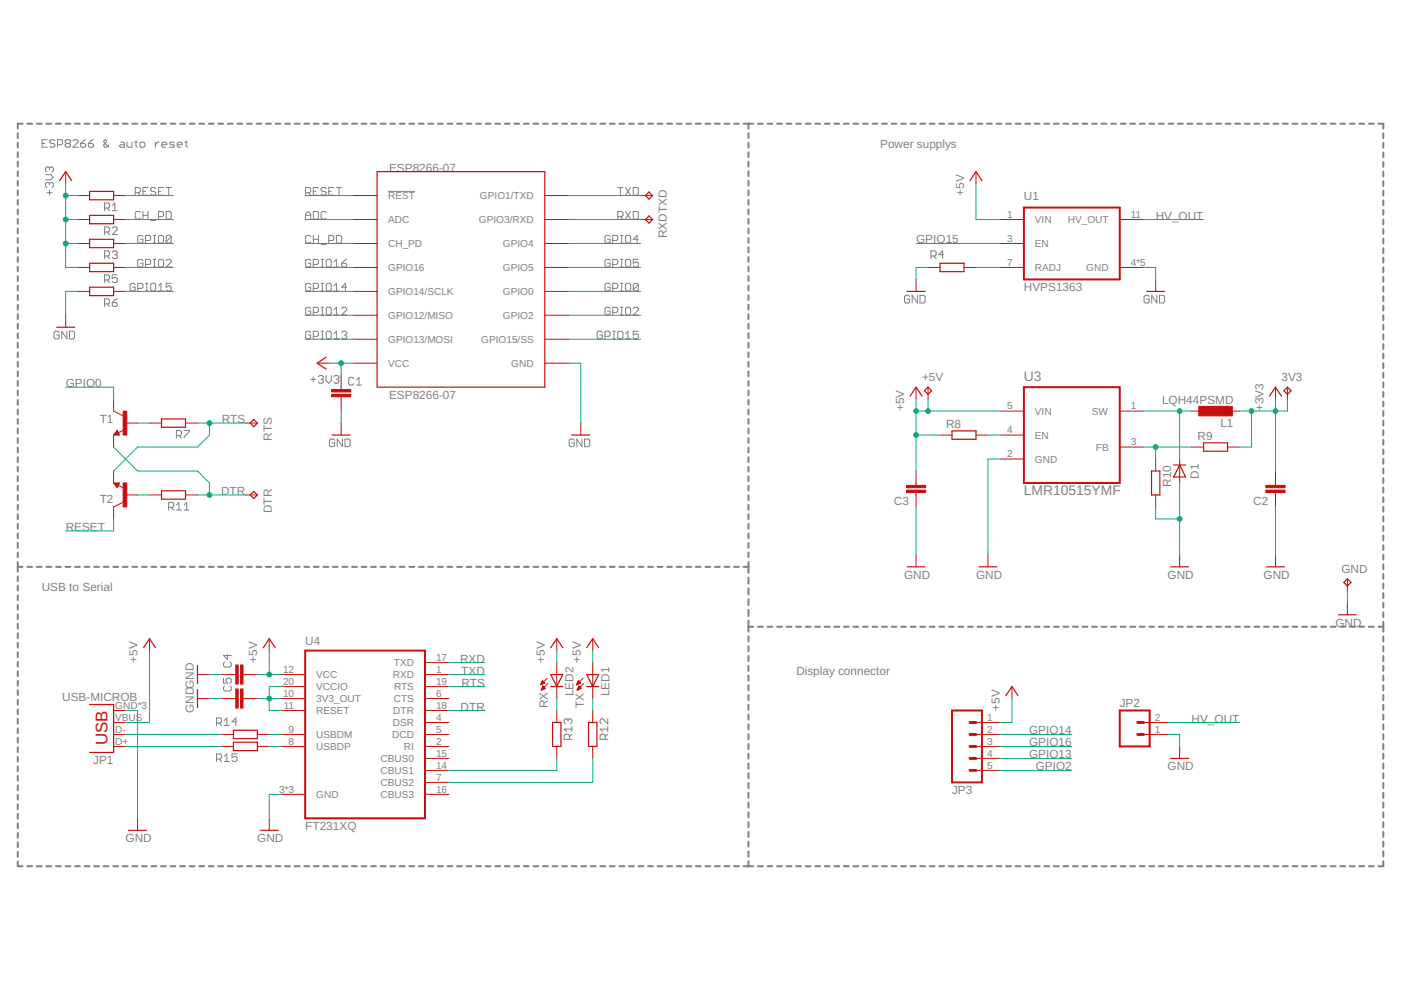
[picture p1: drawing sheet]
<svg xmlns="http://www.w3.org/2000/svg" width="297mm" height="210mm" viewBox="0 0 297 210" stroke-linecap="round" stroke-linejoin="round" font-family="sans-serif">
<g fill="none" stroke="#808080" stroke-width=".21">
<path d="M8.9 30.4h.6M9.7 37h1.1l.5 .6-.5 .5h-1.1M10 29.6h-1.1v1.6h1.1M10.5 35.7l.3-.3h.2l.3 .3v.5l-.3 .3M10.5 35.7v.2M10.5 38.9v.3M10.5 38.9l-.3-.2h-.3l-.2 .2v.6l.2 .3M10.5 35.7l-.3-.3h-.3l-.2 .3v.5l.2 .3M10.5 38.9l.3-.2h.2l.3 .2v.6l-.3 .3M11.6 29.9l-.2-.3h-.6l-.2 .3v.2l.2 .3h.6l.2 .3v.3l-.2 .2h-.6l-.2-.2M12.2 30.7h.8l.3-.3v-.5l-.3-.3h-.8v1.6M14.1 30.4l-.3-.3v-.2l.3-.3h.5l.3 .3v.2l-.3 .3"/>
<path d="M14.1 30.4l-.3 .3v.3l.3 .2h.5l.3-.2v-.3l-.3-.3M14.1 30.4h.5M15.5 29.9l.2-.3h.6l.3 .3v.2l-1.1 1.1h1.1M17.1 30.4h.8l.3 .3v.3l-.3 .2h-.5l-.3-.2zM18.2 29.6l-.5 .3-.6 .5M18.7 30.4h.9l.2 .3v.3l-.2 .2h-.6l-.3-.2zM19.8 29.6l-.5 .3-.6 .5M23.1 30.7l-.5 .5h-.3l-.3-.2v-.3l.6-.6v-.2l-.3-.3-.3 .3v.2l1.1 1.1M25.6 30.1h.5l.3 .3v.8h-.8l-.3-.2 .3-.3h.8M26.9 30.1v.9l.3 .2h.8v-1.1M28.6 30.1h.5M28.8 29.9v1.1l.3 .2"/>
<path d="M29.7 30.4l.2-.3h.6l.2 .3v.6l-.2 .2h-.6l-.2-.2zM31.4 39.8h-1.1v1.6h1.1M32.9 30.1v1.1M33.7 30.1h-.2l-.6 .6M34.3 30.7h1.1v-.3l-.3-.3h-.5l-.3 .3v.6l.3 .2h.5M34.7 39.8h-1.1v1.6h1.1M35.2 39.8h1.1M35.8 39.8v1.6M37 30.1h-.8l-.3 .3 .3 .3h.5l.3 .3-.3 .2h-.8M37.6 30.7h1.1v-.3l-.3-.3h-.6l-.2 .3v.6l.2 .2h.6M39.2 30.1h.6M39.5 29.9v1.1l.3 .2"/>
<path d="M67.5 39.8h-1.1v1.6h1.1M70.8 39.8h-1.1v1.6h1.1M71.3 39.8h1.1M71.9 39.8v1.6M131 39.8h1.1M131.5 39.8v1.6M132.6 39.8l1.1 1.6M133.7 39.8l-1.1 1.6M134.3 39.8h.8l.2 .2v1.1l-.2 .3h-.8zM9.9 40.9h1.1M10.5 40.3v1.1M22.2 49.2h.8l.2-.3v-.5l-.2-.3h-.8v1.6"/>
<path d="M22.2 44.1h.8l.2-.2v-.6l-.2-.3h-.8v1.7M22.2 54.3h.8l.2-.3v-.5l-.2-.3h-.8v1.6M22.2 59.4h.8l.2-.3v-.6l-.2-.2h-.8v1.6M22.7 49.2l.5 .5M22.7 44.1l.5 .6M22.7 54.3l.5 .5M22.7 59.4l.5 .5M23.8 48.4l.3-.3h.5l.3 .3v.3l-1.1 1h1.1M23.8 53.5l.3-.3h.5l.3 .3v.2l-.3 .3M23.8 43.6l.5-.6v1.7M23.8 44.7h1.1M24.3 54h.3"/>
<path d="M24.6 54l.3 .3v.2l-.3 .3h-.5l-.3-.3M24.9 58.3h-1.1v.8l.8-.3 .3 .3v.5l-.3 .3h-.5l-.3-.3M28.7 40.9h.8l.3-.3v-.6l-.3-.2h-.8v1.6M29.2 40.9l.6 .5M29.8 45.1l-.3-.3h-.6l-.2 .3v1.1l.2 .3h.6l.3-.3M30.3 50.2l-.3-.3h-.5l-.3 .3v1.1l.3 .2h.5l.3-.2v-.6h-.5M30.3 55.3l-.3-.3h-.5l-.3 .3v1l.3 .3h.5l.3-.3v-.5h-.5M30.3 40.6h.6M30.3 44.8v1.7M30.3 45.7h1.1M30.9 56.1h.8l.2-.3v-.5l-.2-.3h-.8v1.6M30.9 51h.8l.2-.3v-.5l-.2-.3h-.8v1.6"/>
<path d="M31.4 44.8v1.7M31.9 46.7h1.1M32.5 55h.5M32.5 56.6h.5M32.5 49.9h.5M32.5 51.5h.5M32.8 49.9v1.6M32.8 55v1.6M33 40l-.2-.2h-.6l-.3 .2v.3l.3 .3h.6l.2 .3v.2l-.2 .3h-.6l-.3-.3M33.6 40.6h.5M33.6 45.9h.8l.3-.2v-.6l-.3-.3h-.8v1.7M33.8 55h.6l.3 .3v1l-.3 .3h-.6l-.2-.3v-1z"/>
<path d="M33.8 49.9h.6l.3 .3v1.1l-.3 .2h-.6l-.2-.2v-1.1zM35.2 55.3l.3-.3h.5l.3 .3v.2l-1.1 1.1h1.1M35.2 44.8h.8l.3 .3v1.1l-.3 .3h-.8zM36.3 50.2v1.1l-.3 .2h-.5l-.3-.2M36.3 50.2l-.3-.3h-.5l-.3 .3v1.1M36.3 50.2l-1.1 1.1M64.8 40.9h.8l.3-.3v-.6l-.3-.2h-.8v1.6M64.8 46.5v-1.1l.5-.6 .6 .6v1.1M64.8 45.7h1.1M65.3 40.9l.6 .5M65.9 50.2l-.3-.3h-.5l-.3 .3v1.1l.3 .2h.5l.3-.2M65.9 55.3l-.3-.3h-.5l-.3 .3v1l.3 .3h.5l.3-.3v-.5h-.6"/>
<path d="M66.4 44.8h.8l.3 .3v1.1l-.3 .3h-.8zM66.4 49.9v1.6M66.4 56.1h.8l.3-.3v-.5l-.3-.3h-.8v1.6M66.4 40.6h.6M66.4 50.7h1.1M67.5 49.9v1.6M68.1 55h.5M68.1 56.6h.5M68.1 51.8h1.1M68.3 55v1.6M69.2 40l-.3-.2h-.6l-.2 .2v.3l.2 .3h.6l.3 .3v.2l-.3 .3h-.6l-.2-.3M69.2 45.1l-.3-.3h-.6l-.2 .3v1.1l.2 .3h.6l.3-.3"/>
<path d="M69.4 55h.6l.2 .3v1l-.2 .3h-.6l-.2-.3v-1zM69.7 40.6h.6M69.7 51h.8l.3-.3v-.5l-.3-.3h-.8v1.6M70.8 55.5l.5-.5v1.6M70.8 56.6h1.1M71.3 49.9h.9l.2 .3v1.1l-.2 .2h-.9zM72.4 55.8h.8l.3 .3v.2l-.3 .3h-.5l-.3-.3zM73.5 55l-1.1 .8M82.3 40.6h5.7M129.3 55.3l-.2-.3h-.6l-.2 .3v1l.2 .3h.6l.2-.3v-.5h-.5M129.3 50.2l-.2-.3h-.6l-.2 .3v1.1l.2 .2h.6l.2-.2v-.6h-.5M129.9 56.1h.8l.3-.3v-.5l-.3-.3h-.8v1.6"/>
<path d="M129.9 51h.8l.3-.3v-.5l-.3-.3h-.8v1.6M131 45.9h.8l.3-.2v-.6l-.3-.3h-.8v1.7M131.5 55h.6M131.5 56.6h.6M131.5 49.9h.6M131.5 51.5h.6M131.5 45.9l.6 .6M131.8 49.9v1.6M131.8 55v1.6M132.6 44.8l1.1 1.7M132.9 55h.5l.3 .3v1l-.3 .3h-.5l-.3-.3v-1zM132.9 49.9h.5l.3 .3v1.1l-.3 .2h-.5l-.3-.2v-1.1z"/>
<path d="M133.7 44.8l-1.1 1.7M134.3 44.8h.8l.2 .3v1.1l-.2 .3h-.8zM135.3 55h-1v.8l.5-.3h.3l.2 .3v.5l-.2 .3h-.6l-.2-.3M135.3 50.7h-1l.8-.8v1.6M197.4 54.3h.8l.3-.3v-.5l-.3-.3h-.8v1.6M197.9 54.3l.6 .5M200.1 54h-1.1l.8-.8v1.6M12.6 70.5l-.3-.3h-.6l-.2 .3v1.1l.2 .3h.6l.3-.3v-.6h-.6M14.2 70.2v1.7l-1.1-1.7v1.7M14.7 70.2h.9l.2 .3v1.1l-.2 .3h-.9zM22.2 64.4h.8l.2-.2v-.6l-.2-.2h-.8v1.6M22.7 64.4l.5 .6"/>
<path d="M23.8 64.2h.8l.3 .2v.3l-.3 .3h-.5l-.3-.3zM24.9 63.4l-1.1 .8M28.7 60.3l-.3-.2h-.5l-.3 .2v1.1l.3 .3h.5l.3-.3v-.5h-.6M29.2 61.2h.8l.3-.3v-.6l-.3-.2h-.8v1.6M30.9 60.1h.5M30.9 61.7h.5M31.1 60.1v1.6M32.2 60.1h.6l.2 .2v1.1l-.2 .3h-.6l-.3-.3v-1.1zM33.6 61.7h1.1M33.6 60.6l.5-.5v1.6M36.3 60.1h-1.1v.8l.8-.3 .3 .3v.5l-.3 .3h-.5l-.3-.3M65.9 65.4l-.3-.2h-.5l-.3 .2v1.1l.3 .3h.5l.3-.3v-.5h-.6"/>
<path d="M65.9 70.5l-.3-.3h-.5l-.3 .3v1.1l.3 .3h.5l.3-.3v-.6h-.6M65.9 60.3l-.3-.2h-.5l-.3 .2v1.1l.3 .3h.5l.3-.3v-.5h-.6M66.4 79.9v1.1M66.4 61.2h.8l.3-.3v-.6l-.3-.2h-.8v1.6M66.4 66.2h.8l.3-.2v-.6l-.3-.2h-.8v1.6M66.4 71.3h.8l.3-.3v-.5l-.3-.3h-.8v1.7M67.5 79.9l.3-.3h.5l.3 .3v.3l-.3 .2M68.1 70.2h.5M68.1 71.9h.5M68.1 60.1h.5M68.1 61.7h.5M68.1 65.2h.5"/>
<path d="M68.1 66.8h.5M68.3 60.1v1.6M68.3 65.2v1.6M68.3 70.2v1.7M69.1 79.6v1.1l.6 .6 .5-.6v-1.1M69.2 65.4l.2-.2h.6l.2 .2v1.1l-.2 .3h-.6l-.2-.3zM69.2 70.5l.2-.3h.6l.2 .3v1.1l-.2 .3h-.6l-.2-.3zM69.4 60.1h.6l.2 .2v1.1l-.2 .3h-.6l-.2-.3v-1.1zM70.8 79.9l.2-.3h.6l.3 .3v.3l-.3 .2M70.8 71.9h1.1M70.8 61.7h1.1M70.8 60.6l.5-.5v1.6"/>
<path d="M70.8 65.7l.5-.5v1.6M70.8 70.8l.5-.6v1.7M70.8 66.8h1.1M72.4 70.5l.3-.3h.5l.3 .3v.3l-.3 .2M72.4 65.4l.3-.2h.5l.3 .2v.3l-1.1 1.1h1.1M73 71h.2M73.2 71l.3 .3v.3l-.3 .3h-.5l-.3-.3M73.5 60.9h-1.1l.8-.8v1.6M127.7 70.5l-.3-.3h-.5l-.3 .3v1.1l.3 .3h.5l.3-.3v-.6h-.5M128.3 71.3h.8l.2-.3v-.5l-.2-.3h-.8v1.7M129.3 60.3l-.2-.2h-.6l-.2 .2v1.1l.2 .3h.6l.2-.3v-.5h-.5M129.3 65.4l-.2-.2h-.6l-.2 .2v1.1l.2 .3h.6l.2-.3v-.5h-.5"/>
<path d="M129.9 70.2h.6M129.9 71.9h.6M129.9 61.2h.8l.3-.3v-.6l-.3-.2h-.8v1.6M129.9 66.2h.8l.3-.2v-.6l-.3-.2h-.8v1.6M130.2 70.2v1.7M131 70.5l.3-.3h.5l.3 .3v1.1l-.3 .3h-.5l-.3-.3zM131.5 60.1h.6M131.5 61.7h.6M131.5 65.2h.6M131.5 66.8h.6M131.8 60.1v1.6M131.8 65.2v1.6"/>
<path d="M132.6 71.9h1.1M132.6 65.4l.3-.2h.5l.3 .2v1.1l-.3 .3h-.5l-.3-.3zM132.6 70.8l.6-.6v1.7M132.9 60.1h.5l.3 .2v1.1l-.3 .3h-.5l-.3-.3v-1.1zM134.3 65.4l.2-.2h.6l.2 .2v.3l-1 1.1h1M135.3 70.2h-1v.8l.5-.2h.3l.2 .2v.6l-.2 .3h-.6l-.2-.3M135.3 60.3l-.2-.2h-.6l-.2 .2v1.1M135.3 60.3v1.1l-.2 .3h-.6l-.2-.3M135.3 60.3l-1 1.1M192.8 62.9l-.2-.3h-.6l-.2 .3v1.1l.2 .2h.6l.2-.2v-.6h-.5M194.5 62.6v1.6l-1.1-1.6v1.6M195.1 62.6h.8l.2 .3v1.1l-.2 .2h-.8z"/>
<path d="M243.6 62.9l-.2-.3h-.6l-.2 .3v1.1l.2 .2h.6l.2-.2v-.6h-.5M245.3 62.6v1.6l-1.1-1.6v1.6M245.8 62.6h.9l.2 .3v1.1l-.2 .2h-.9zM37.4 92.4h.8l.3-.3v-.6l-.3-.2h-.8v1.6M37.9 92.4l.6 .5M39 91.3h1.1v.2l-1.1 1.1v.3M65.9 80.4h1.1M68.1 80.4h.2M68.3 80.4l.3 .3v.3l-.3 .3h-.5l-.3-.3M71 93.3l-.3-.2h-.6l-.2 .2v1.1l.2 .3h.6l.3-.3v-.5h-.6M71.3 80.4h.3M71.6 80.4l.3 .3v.3l-.3 .3h-.6l-.2-.3"/>
<path d="M72.6 93.1v1.6l-1.1-1.6v1.6M73.2 93.1h.8l.2 .2v1.1l-.2 .3h-.8zM75 80.3l-.3-.3h-.5l-.3 .3v1.1l.3 .2h.5l.3-.2M75.6 81.6h1.1M75.6 80.5l.5-.5v1.6M121.8 93.3l-.3-.2h-.6l-.2 .2v1.1l.2 .3h.6l.3-.3v-.5h-.6M123.4 93.1v1.6l-1.1-1.6v1.6M123.9 93.1h.9l.2 .2v1.1l-.2 .3h-.9zM35.8 107.6h.8l.2-.3v-.5l-.2-.3h-.8v1.6M36.3 107.6l.5 .5M37.4 107.1l.5-.6v1.6M37.4 108.1h1.1"/>
<path d="M39 108.1h1.1M39 107.1l.6-.6v1.6M48.2 138.7v1.1l-.8-.8h1.6M45.9 153.3h.8l.3-.3v-.5l-.3-.3h-.8v1.6M46.5 153.3l.5 .5M47.4 143.8v1.1h.8l-.3-.6v-.2l.3-.3h.5l.3 .3v.5l-.3 .3M47.5 152.8l.6-.6v1.6M47.5 153.8h1.1M47.7 140.4l-.3 .2v.6l.3 .2h1l.3-.2v-.6l-.3-.2M47.7 145.4l-.3 .3v.5l.3 .3h1l.3-.3v-.5l-.3-.3M50.3 153h-1.1l.8-.8v1.6M50.3 159.9h-1.1v.8l.5-.3h.3l.3 .3v.5l-.3 .3h-.5l-.3-.3"/>
<path d="M120.4 152.7l-.2-.3h-.3l-.3 .3v.5l.3 .3M120.4 152.7l.3-.3h.3l.2 .3v.5l-.2 .3M120.4 152.7v.2M120.7 156.8v-.9l-.3-.2h-.5l-.3 .2v.9h1.6M121.2 155.7l-.5 .5M121.2 154.6h-1.6l.6 .5M121.2 154v1.1M128.3 156.8v-.9l-.2-.2h-.6l-.3 .2v.9h1.7M128.9 154.6h-1.7l.6 .5M128.9 152.4v1.1l-1.1-1.1h-.3l-.3 .3v.5l.3 .3M128.9 155.7l-.6 .5M128.9 154v1.1"/>
<path d="M45.9 160.9h.8l.3-.2v-.6l-.3-.2h-.8v1.6M46.5 160.9l.5 .6M47.5 160.4l.6-.5v1.6M47.5 161.5h1.1"/>
</g>
<g fill="none" stroke="#808080" stroke-width=".42">
<path d="M3.8 28.2v1.1M3.8 30.3v1M3.8 32.3v1M3.8 34.3v1M3.8 36.3v1M3.8 38.4v1M4.8 26.2h-1v1M5.8 26.2h1M7.8 26.2h1M9.8 26.2h1.1M11.9 26.2h1M13.9 26.2h1"/>
<path d="M15.9 26.2h1M17.9 26.2h1.1M20 26.2h1M22 26.2h1M24 26.2h1M26 26.2h1.1M28.1 26.2h1M30.1 26.2h1M32.1 26.2h1M34.1 26.2h1.1M36.2 26.2h1M38.2 26.2h1"/>
<path d="M40.2 26.2h1M42.2 26.2h1.1M44.3 26.2h1M46.3 26.2h1M48.3 26.2h1M50.3 26.2h1.1M52.4 26.2h1M54.4 26.2h1M56.4 26.2h1M58.4 26.2h1.1M60.5 26.2h1M62.5 26.2h1"/>
<path d="M64.5 26.2h1M66.5 26.2h1.1M68.6 26.2h1M70.6 26.2h1M72.6 26.2h1M74.6 26.2h1.1M76.7 26.2h1M78.7 26.2h1M80.7 26.2h1M82.7 26.2h1.1M84.8 26.2h1M86.8 26.2h1"/>
<path d="M88.8 26.2h1M90.8 26.2h1.1M92.9 26.2h1M94.9 26.2h1M96.9 26.2h1M98.9 26.2h1M101 26.2h1M103 26.2h1M105 26.2h1M107 26.2h1.1M109.1 26.2h1M111.1 26.2h1"/>
<path d="M113.1 26.2h1M115.1 26.2h1.1M117.2 26.2h1M119.2 26.2h1M121.2 26.2h1M123.2 26.2h1M125.3 26.2h1M127.3 26.2h1M129.3 26.2h1M131.3 26.2h1.1M133.3 26.2h1.1M135.4 26.2h1"/>
<path d="M137.4 26.2h1M139.4 26.2h1.1M141.5 26.2h1M143.5 26.2h1M145.5 26.2h1M147.5 26.2h1M149.6 26.2h1M151.6 26.2h1M153.6 26.2h1M155.6 26.2h1.1M157.6 26.2h2.1M158.7 26.2v1"/>
<path d="M158.7 28.2v1.1M158.7 30.3v1M158.7 32.3v1M158.7 34.3v1M158.7 36.3v1M158.7 38.4v1M160.7 26.2h1M162.7 26.2h1M164.8 26.2h1M166.8 26.2h1M168.8 26.2h1M170.8 26.2h1.1"/>
<path d="M172.8 26.2h1.1M174.9 26.2h1M176.9 26.2h1M178.9 26.2h1M180.9 26.2h1.1M183 26.2h1M185 26.2h1M187 26.2h1M189 26.2h1.1M191.1 26.2h1M193.1 26.2h1M195.1 26.2h1"/>
<path d="M197.1 26.2h1.1M199.2 26.2h1M201.2 26.2h1M203.2 26.2h1M205.2 26.2h1M207.2 26.2h1.1M209.3 26.2h1M211.3 26.2h1M213.3 26.2h1.1M215.3 26.2h1.1M217.4 26.2h1M219.4 26.2h1"/>
<path d="M221.4 26.2h1M223.4 26.2h1.1M225.5 26.2h1M227.5 26.2h1M229.5 26.2h1M231.5 26.2h1.1M233.6 26.2h1M235.6 26.2h1M237.6 26.2h1M239.6 26.2h1.1M241.7 26.2h1M243.7 26.2h1"/>
<path d="M245.7 26.2h1M247.7 26.2h1.1M249.7 26.2h1.1M251.8 26.2h1M253.8 26.2h1M255.8 26.2h1.1M257.9 26.2h1M259.9 26.2h1M261.9 26.2h1M263.9 26.2h1M265.9 26.2h1.1M268 26.2h1"/>
<path d="M270 26.2h1M272 26.2h1M274 26.2h1.1M276.1 26.2h1M278.1 26.2h1M280.1 26.2h1M282.1 26.2h1.1M284.2 26.2h1M286.2 26.2h1M288.2 26.2h1M290.2 26.2h1.1M292.2 26.2h1.1v1.1"/>
<path d="M293.3 28.3v1M293.3 30.3v1M293.3 32.3v1.1M293.3 34.4v1M293.3 36.4v1M293.3 38.4v1.1M3.8 40.4v1M3.8 42.4v1M3.8 44.4v1M3.8 46.4v1.1M3.8 48.5v1M3.8 50.5v1"/>
<path d="M3.8 52.5v1M3.8 54.5v1M3.8 56.5v1.1M3.8 58.5v1.1M158.7 40.4v1M158.7 42.4v1M158.7 44.4v1M158.7 46.4v1.1M158.7 48.5v1M158.7 50.5v1M158.7 52.5v1M158.7 54.5v1"/>
<path d="M158.7 56.5v1.1M158.7 58.5v1.1M293.3 40.4v1.1M293.3 42.5v1M293.3 44.5v1M293.3 46.5v1.1M293.3 48.6v1M293.3 50.6v1M293.3 52.6v1.1M293.3 54.7v1M293.3 56.7v1M293.3 58.7v1.1"/>
<path d="M3.8 60.6v1M3.8 62.6v1M3.8 64.6v1M3.8 66.6v1M3.8 68.6v1.1M3.8 70.7v1M3.8 72.7v1M3.8 74.7v1M3.8 76.7v1M3.8 78.8v1M158.7 60.6v1M158.7 62.6v1"/>
<path d="M158.7 64.6v1M158.7 66.6v1M158.7 68.6v1.1M158.7 70.7v1M158.7 72.7v1M158.7 74.7v1M158.7 76.7v1M158.7 78.8v1M293.3 60.7v1.1M293.3 62.8v1M293.3 64.8v1M293.3 66.8v1.1"/>
<path d="M293.3 68.9v1M293.3 70.9v1M293.3 72.9v1.1M293.3 75v1M293.3 77v1M293.3 79v1.1M3.8 80.8v1M3.8 82.8v1M3.8 84.8v1M3.8 86.8v1.1M3.8 88.9v1M3.8 90.9v1"/>
<path d="M3.8 92.9v1M3.8 94.9v1M3.8 96.9v1.1M3.8 99v1M158.7 80.8v1M158.7 82.8v1M158.7 84.8v1M158.7 86.8v1.1M158.7 88.9v1M158.7 90.9v1M158.7 92.9v1M158.7 94.9v1"/>
<path d="M158.7 96.9v1.1M158.7 99v1M293.3 81.1v1M293.3 83.1v1M293.3 85.1v1.1M293.3 87.2v1M293.3 89.2v1M293.3 91.2v1M293.3 93.3v1M293.3 95.3v1M293.3 97.3v1M293.3 99.4v1"/>
<path d="M3.8 101v1M3.8 103v1M3.8 105v1M3.8 107v1.1M3.8 109.1v1M3.8 111.1v1M3.8 113.1v1M3.8 115.1v1M3.8 117.1v1.1M3.8 119.2v2M158.7 101v1M158.7 103v1"/>
<path d="M158.7 105v1M158.7 107v1.1M158.7 109.1v1M158.7 111.1v1M158.7 113.1v1M158.7 115.1v1M158.7 117.1v1.1M158.7 119.2v2.3M293.3 101.4v1M293.3 103.4v1M293.3 105.4v1.1M293.3 107.5v1"/>
<path d="M293.3 109.5v1M293.3 111.5v1.1M293.3 113.6v1M293.3 115.6v1M293.3 117.6v1.1M293.3 119.7v1M3.8 122.2v1M3.8 124.2v1M3.8 126.2v1M3.8 128.2v1.1M3.8 130.3v1M3.8 132.3v1"/>
<path d="M3.8 134.3v1M3.8 136.3v1M3.8 138.3v1M3.8 120.2h1M5.8 120.2h1M7.8 120.2h1M9.8 120.2h1.1M11.9 120.2h1M13.9 120.2h1M15.9 120.2h1M17.9 120.2h1.1M20 120.2h1"/>
<path d="M22 120.2h1M24 120.2h1M26 120.2h1.1M28.1 120.2h1M30.1 120.2h1M32.1 120.2h1M34.1 120.2h1.1M36.2 120.2h1M38.2 120.2h1M40.2 120.2h1M42.2 120.2h1.1M44.3 120.2h1"/>
<path d="M46.3 120.2h1M48.3 120.2h1M50.3 120.2h1.1M52.4 120.2h1M54.4 120.2h1M56.4 120.2h1M58.4 120.2h1.1M60.5 120.2h1M62.5 120.2h1M64.5 120.2h1M66.5 120.2h1.1M68.6 120.2h1"/>
<path d="M70.6 120.2h1M72.6 120.2h1M74.6 120.2h1.1M76.7 120.2h1M78.7 120.2h1M80.7 120.2h1M82.7 120.2h1.1M84.8 120.2h1M86.8 120.2h1M88.8 120.2h1M90.8 120.2h1.1M92.9 120.2h1"/>
<path d="M94.9 120.2h1M96.9 120.2h1M98.9 120.2h1M101 120.2h1M103 120.2h1M105 120.2h1M107 120.2h1.1M109.1 120.2h1M111.1 120.2h1M113.1 120.2h1M115.1 120.2h1.1M117.2 120.2h1"/>
<path d="M119.2 120.2h1M121.2 120.2h1M123.2 120.2h1M125.3 120.2h1M127.3 120.2h1M129.3 120.2h1M131.3 120.2h1.1M133.3 120.2h1.1M135.4 120.2h1M137.4 120.2h1M139.4 120.2h1.1M141.5 120.2h1"/>
<path d="M143.5 120.2h1M145.5 120.2h1M147.5 120.2h1M149.6 120.2h1M151.6 120.2h1M153.6 120.2h1M155.6 120.2h1.1M157.6 120.2h1.1M158.7 122.5v1.2M158.7 124.7v1.3M158.7 127v1.3M158.7 129.3v1.3"/>
<path d="M158.7 131.6v2.3M158.7 134.9v1.1M158.7 137v1.1M158.7 139.1v1.1M158.7 132.9h1M160.7 132.9h1M162.7 132.9h1M164.8 132.9h1M166.8 132.9h1M168.8 132.9h1M170.8 132.9h1.1M172.8 132.9h1.1"/>
<path d="M174.9 132.9h1M176.9 132.9h1M178.9 132.9h1M180.9 132.9h1.1M183 132.9h1M185 132.9h1M187 132.9h1M189 132.9h1.1M191.1 132.9h1M193.1 132.9h1M195.1 132.9h1M197.1 132.9h1.1"/>
<path d="M199.2 132.9h1M201.2 132.9h1M203.2 132.9h1M205.2 132.9h1M207.2 132.9h1.1M209.3 132.9h1M211.3 132.9h1M213.3 132.9h1.1M215.3 132.9h1.1M217.4 132.9h1M219.4 132.9h1M221.4 132.9h1"/>
<path d="M223.4 132.9h1.1M225.5 132.9h1M227.5 132.9h1M229.5 132.9h1M231.5 132.9h1.1M233.6 132.9h1M235.6 132.9h1M237.6 132.9h1M239.6 132.9h1.1M241.7 132.9h1M243.7 132.9h1M245.7 132.9h1"/>
<path d="M247.7 132.9h1.1M249.7 132.9h1.1M251.8 132.9h1M253.8 132.9h1M255.8 132.9h1.1M257.9 132.9h1M259.9 132.9h1M261.9 132.9h1M263.9 132.9h1M265.9 132.9h1.1M268 132.9h1M270 132.9h1"/>
<path d="M272 132.9h1M274 132.9h1.1M276.1 132.9h1M278.1 132.9h1M280.1 132.9h1M282.1 132.9h1.1M284.2 132.9h1M286.2 132.9h1M288.2 132.9h1M290.2 132.9h1.1M292.2 132.9h1.1M293.3 121.7v1"/>
<path d="M293.3 123.7v1.1M293.3 125.8v1M293.3 127.8v1M293.3 129.8v1.1M293.3 131.8v2.1M293.3 134.9v1.1M293.3 137v1.1M293.3 139.1v1.1M3.8 140.3v1.1M3.8 142.3v1.1M3.8 144.4v1M3.8 146.4v1"/>
<path d="M3.8 148.4v1M3.8 150.4v1M3.8 152.4v1M3.8 154.4v1M3.8 156.4v1.1M3.8 158.5v1M158.7 141.2v1M158.7 143.2v1.1M158.7 145.3v1.1M158.7 147.4v1M158.7 149.4v1.1M158.7 151.5v1.1"/>
<path d="M158.7 153.6v1.1M158.7 155.7v1M158.7 157.7v1.1M158.7 159.8v1.1M293.3 141.2v1M293.3 143.2v1.1M293.3 145.3v1.1M293.3 147.4v1M293.3 149.4v1.1M293.3 151.5v1.1M293.3 153.6v1.1M293.3 155.7v1"/>
<path d="M293.3 157.7v1.1M293.3 159.8v1.1M3.8 160.5v1M3.8 162.5v1M3.8 164.5v1M3.8 166.5v1M3.8 168.6v.9M3.8 170.6v1M3.8 172.6v1M3.8 174.6v1M3.8 176.6v1M3.8 178.6v1"/>
<path d="M158.7 161.9v1M158.7 163.9v1.1M158.7 166v1.1M158.7 168.1v1.1M158.7 170.2v1M158.7 172.2v1.1M158.7 174.3v1.1M158.7 176.4v1M158.7 178.5v1M293.3 161.9v1M293.3 163.9v1.1M293.3 166v1.1"/>
<path d="M293.3 168.1v1.1M293.3 170.2v1M293.3 172.2v1.1M293.3 174.3v1.1M293.3 176.4v1M293.3 178.5v1M3.8 180.6v1.1M3.8 182.6v1.1h1M5.8 183.7h1M7.8 183.7h1M9.8 183.7h1.1M11.9 183.7h1"/>
<path d="M13.9 183.7h1M15.9 183.7h1M17.9 183.7h1.1M20 183.7h1M22 183.7h1M24 183.7h1M26 183.7h1.1M28.1 183.7h1M30.1 183.7h1M32.1 183.7h1M34.1 183.7h1.1M36.2 183.7h1"/>
<path d="M38.2 183.7h1M40.2 183.7h1M42.2 183.7h1.1M44.3 183.7h1M46.3 183.7h1M48.3 183.7h1M50.3 183.7h1.1M52.4 183.7h1M54.4 183.7h1M56.4 183.7h1M58.4 183.7h1.1M60.5 183.7h1"/>
<path d="M62.5 183.7h1M64.5 183.7h1M66.5 183.7h1.1M68.6 183.7h1M70.6 183.7h1M72.6 183.7h1M74.6 183.7h1.1M76.7 183.7h1M78.7 183.7h1M80.7 183.7h1M82.7 183.7h1.1M84.8 183.7h1"/>
<path d="M86.8 183.7h1M88.8 183.7h1M90.8 183.7h1.1M92.9 183.7h1M94.9 183.7h1M96.9 183.7h1M98.9 183.7h1M101 183.7h1M103 183.7h1M105 183.7h1M107 183.7h1.1M109.1 183.7h1"/>
<path d="M111.1 183.7h1M113.1 183.7h1M115.1 183.7h1.1M117.2 183.7h1M119.2 183.7h1M121.2 183.7h1M123.2 183.7h1M125.3 183.7h1M127.3 183.7h1M129.3 183.7h1M131.3 183.7h1.1M133.3 183.7h1.1"/>
<path d="M135.4 183.7h1M137.4 183.7h1M139.4 183.7h1.1M141.5 183.7h1M143.5 183.7h1M145.5 183.7h1M147.5 183.7h1M149.6 183.7h1M151.6 183.7h1M153.6 183.7h1M155.6 183.7h1.1M157.6 183.7h2.1"/>
<path d="M158.7 180.5v1.1M158.7 182.6v1.1M160.7 183.7h1M162.7 183.7h1M164.8 183.7h1M166.8 183.7h1M168.8 183.7h1M170.8 183.7h1.1M172.8 183.7h1.1M174.9 183.7h1M176.9 183.7h1M178.9 183.7h1"/>
<path d="M180.9 183.7h1.1M183 183.7h1M185 183.7h1M187 183.7h1M189 183.7h1.1M191.1 183.7h1M193.1 183.7h1M195.1 183.7h1M197.1 183.7h1.1M199.2 183.7h1M201.2 183.7h1M203.2 183.7h1"/>
<path d="M205.2 183.7h1M207.2 183.7h1.1M209.3 183.7h1M211.3 183.7h1M213.3 183.7h1.1M215.3 183.7h1.1M217.4 183.7h1M219.4 183.7h1M221.4 183.7h1M223.4 183.7h1.1M225.5 183.7h1M227.5 183.7h1"/>
<path d="M229.5 183.7h1M231.5 183.7h1.1M233.6 183.7h1M235.6 183.7h1M237.6 183.7h1M239.6 183.7h1.1M241.7 183.7h1M243.7 183.7h1M245.7 183.7h1M247.7 183.7h1.1M249.7 183.7h1.1M251.8 183.7h1"/>
<path d="M253.8 183.7h1M255.8 183.7h1.1M257.9 183.7h1M259.9 183.7h1M261.9 183.7h1M263.9 183.7h1M265.9 183.7h1.1M268 183.7h1M270 183.7h1M272 183.7h1M274 183.7h1.1M276.1 183.7h1"/>
<path d="M278.1 183.7h1M280.1 183.7h1M282.1 183.7h1.1M284.2 183.7h1M286.2 183.7h1M288.2 183.7h1M290.2 183.7h1.1M293.3 180.5v1.1M293.3 182.6v1.1h-1.1"/>
</g>
<path d="M217.1 44h20.3v15.2h-20.3zM217.1 82.1h20.3v20.3h-20.3zM64.7 137.9h25.4v35.6h-25.4zM201.8 150.6h6.4v15.3h-6.4zM237.4 150.6h6.4v7.7h-6.4z" fill="none" stroke="#c90d0c" stroke-width=".42"/>
<path d="M205.7 158.3h1.2M205.7 155.7h1.2M205.7 153.2h1.2M241.2 155.7h1.3M241.2 153.2h1.3M205.7 163.3h1.2M205.7 160.8h1.2" fill="none" stroke="#c90d0c" stroke-width=".61"/>
<g fill="none" stroke="#c90d0c" stroke-width=".21">
<path d="M13.9 36.4v2.5M206.9 36.4v2.5M16.5 46.5h2.5M16.5 41.5h2.5M16.5 51.6h2.5M16.5 56.7h2.5M24.1 46.5h2.5M24.1 41.5h2.5M24.1 51.6h2.5M24.1 56.7h2.5M74.9 46.5h5M74.9 41.5h5"/>
<path d="M74.9 51.6h5M74.9 56.7h5M115.5 46.5h5.1M115.5 41.5h5.1M115.5 51.6h5.1M115.5 56.7h5.1M135.8 46.5h2.6M135.8 41.5h2.6M194.2 59.2v2.6M196.8 56.7h2.5M204.4 56.7h2.5M212 46.5h5.1"/>
<path d="M212 51.6h5.1M212 56.7h5.1M237.4 46.5h5.1M237.4 56.7h5.1M245 59.2v2.6M13.9 66.8v2.6M16.5 61.8h2.5M24.1 61.8h2.5M67.2 77h2.6M72.3 79.5v3.1M74.9 77h5M74.9 61.8h5"/>
<path d="M74.9 66.8h5M74.9 71.9h5M115.5 77h5.1M115.5 61.8h5.1M115.5 66.8h5.1M115.5 71.9h5.1M24.1 84.6v2.6l2 1M24.1 92.2v2.6M24.1 99.9v2.5M24.8 91.2l.6 1h-1.3zM26.3 91.1l-1.2 .7M26.6 89.7h2.6"/>
<path d="M31.7 89.7h2.5M39.3 89.7h2.6M52 89.7h2.6M72.3 84.1v3.1M72.3 89.7v2.5M123.1 89.7v2.5M194.2 82.1v2.5M194.2 99.9v3M196.8 82.1v2.5M199.3 92.2h2.5M206.9 92.2h2.6M212 87.2h5.1"/>
<path d="M212 92.2h5.1M212 97.3h5.1M237.4 87.2h5.1M237.4 94.8h5.1M245 97.3v2.6M250.1 97.3v5.1M252.6 87.2h2.6M252.6 94.8h2.6M260.3 87.2h2.5M260.3 94.8h2.5M270.4 82.1v2.5M270.4 99.9v3"/>
<path d="M273 82.1v2.5M24.1 102.4h1.3l-.6 1zM25.1 102.9l1.2 .6M26.1 106.5l-2 1v2.5M26.6 104.9h2.6M31.7 104.9h2.5M39.3 104.9h2.6M52 104.9h2.6M194.2 104.4v3.1M194.2 117.6v2.6M209.5 117.6v2.6M245 104.9v2.6"/>
<path d="M250.1 117.6v2.6M270.4 104.4v3.1M270.4 117.6v2.6M31.7 135.4v2.5M57.1 135.4v2.5M118 135.4v2.5M125.7 135.4v2.5M285.7 122.7v2.6M285.7 127.8v2.5M24.1 153.2h2.5M24.1 155.7h2.5M24.1 158.3h2.5"/>
<path d="M24.1 150.6h2.5M41.9 143h2.5M41.9 148.1h2.5M46.9 155.7h2.6M46.9 158.3h2.6M46.9 143h3.1M46.9 148.1h3.1M51.5 143h3.1M51.5 148.1h3.1M54.6 155.7h2.5M54.6 158.3h2.5M59.6 155.7h5.1"/>
<path d="M59.6 158.3h5.1M59.6 143h5.1M59.6 145.6h5.1M59.6 148.1h5.1M59.6 150.6h5.1M90.1 153.2h5.1M90.1 155.7h5.1M90.1 158.3h5.1M90.1 143h5.1M90.1 145.6h5.1M90.1 148.1h5.1M90.1 150.6h5.1"/>
<path d="M90.1 140.5h5.1M114.6 145.2h.1M114.7 145h.3M114.7 144.9h.6M114.8 144.8h.7M114.8 146.2h.2M114.8 144.7h.6M114.8 146.1h.4M114.9 144.5h.4M114.9 146h.6M114.9 144.4h.2M114.9 145.9h.7"/>
<path d="M115 144.3h.1M115 145.8h.4M115 145.6h.3M115.1 145.5h.1M115.1 145.4l.5 .5-.9 .4zM115.5 144.8l-.5-.5-.4 .9M115.5 144.8l-.9 .4M116 143.8l-1.4 1.4M116.1 144.9l-1.4 1.4M118 140.5v7.6M118 150.6v2.6M118 158.3v2.5"/>
<path d="M122.3 145.2h.1M122.3 145h.3M122.4 144.9h.5M122.4 144.8h.7M122.4 146.2h.2M122.4 144.7h.6M122.4 146.1h.5M122.5 144.5h.4M122.5 146h.6M122.6 144.4h.1M122.6 145.9h.6M122.6 144.3h.1"/>
<path d="M122.6 145.8h.5M122.7 145.6h.2M122.7 145.5h.1M122.7 145.4l.6 .5-.9 .4zM123.1 144.8l-.5-.5-.4 .9M123.1 144.8l-.9 .4M123.6 143.8l-1.4 1.4M123.8 144.9l-1.4 1.4M125.7 140.5v7.6M125.7 150.6v2.6M125.7 158.3v2.5M206.9 153.2h5.1"/>
<path d="M206.9 155.7h5.1M206.9 158.3h5.1M214.5 145.6v2.5M242.5 153.2h5.1M242.5 155.7h5.1M250.1 158.3v2.5M29.2 173.5v2.5M57.1 173.5v2.5M59.6 168.4h5.1M90.1 160.8h5.1M90.1 163.3h5.1M90.1 168.4h5.1"/>
<path d="M90.1 165.9h5.1M206.9 160.8h5.1M206.9 163.3h5.1"/>
</g>
<g fill="none" stroke="#c90d0c" stroke-width=".25">
<path d="M12.7 38.3l1.2-1.9 1.3 1.9M79.9 36.4h35.6v45.7h-35.6zM205.7 38.3l1.2-1.9 1.3 1.9M19 45.7h5.1v1.7h-5.1zM19 40.6h5.1v1.8h-5.1zM19 50.7h5.1v1.8h-5.1zM19 55.8h5.1v1.8h-5.1zM137.6 40.7l.8 .8-.8 .7-.8-.7zM137.6 45.8l.8 .7-.8 .8-.8-.8zM199.3 55.8h5.1v1.8h-5.1zM12 69.4h3.8M19 60.9h5.1v1.8h-5.1z"/>
<path d="M69.2 75.7l-2 1.3 2 1.3M192.3 61.8h3.8M243.1 61.8h3.8M24.8 91.7l-.1 .3h.4l-.3-.5-.5 .6h.8M34.2 88.8h5.1v1.8h-5.1zM53.8 88.9l.8 .8-.8 .8-.8-.8zM70.4 92.2h3.8M121.2 92.2h3.8M193 84l1.2-1.9 1.3 1.9M196 82.8l.8-.7 .7 .7-.7 .8zM201.8 91.4h5.1v1.7h-5.1zM244.1 99.9h1.8v5h-1.8z"/>
<path d="M248.8 98.6h2.6M250.1 98.6l1.3 2.5h-2.6zM255.2 93.9h5.1v1.8h-5.1zM269.2 84l1.2-1.9 1.3 1.9M272.2 82.8l.8-.7 .7 .7-.7 .8zM25.1 102.5h-.8l.5 .7 .3-.5h-.4l.1 .2M34.2 104.1h5.1v1.7h-5.1zM53.8 104.2l.8 .7-.8 .8-.8-.8zM30.4 137.3l1.3-1.9 1.3 1.9M55.8 137.3l1.3-1.9 1.3 1.9M116.8 137.3l1.2-1.9 1.3 1.9M124.4 137.3l1.3-1.9 1.2 1.9"/>
<path d="M192.3 120.2h3.8M207.6 120.2h3.8M248.2 120.2h3.8M268.5 120.2h3.8M283.8 130.3h3.8M284.9 123.5l.8-.8 .7 .8-.7 .7zM19 149.4h5.1v10.1h-5.1M41.9 141.1v3.8M41.9 146.2v3.8M49.5 154.8h5.1v1.8h-5.1zM49.5 157.4h5.1v1.8h-5.1zM116.8 143h2.5l-1.3 2.6z"/>
<path d="M116.8 145.6h2.5M117.2 153.2h1.7v5.1h-1.7zM124.4 145.6h2.5M124.4 143h2.5l-1.2 2.6zM124.8 153.2h1.8v5.1h-1.8zM213.3 147.5l1.2-1.9 1.3 1.9M27.3 176h3.8M55.2 176h3.8M248.2 160.8h3.8"/>
</g>
<g fill="#c90d0c" stroke="#c90d0c" stroke-width=".21">
<path d="M70.3 83.6h4.1v.5h-4.1z"/>
<path d="M70.3 82.6h4.1v.5h-4.1z"/>
<path d="M192.2 102.9h4.1v.5h-4.1z"/>
<path d="M192.2 103.9h4.1v.5h-4.1z"/>
<path d="M268.4 102.9h4.1v.5h-4.1z"/>
<path d="M268.4 103.9h4.1v.5h-4.1z"/>
<path d="M254.2 86.1h7.1v2.1h-7.1z"/>
<path d="M51 141h.5v4.1h-.5z"/>
<path d="M50 141h.5v4.1h-.5z"/>
<path d="M51 146.1h.5v4h-.5z"/>
<path d="M50 146.1h.5v4h-.5z"/>
<path d="M26.1 87.2h.8v5h-.8z"/>
<path d="M26.1 102.4h.8v5.1h-.8z"/>
</g>
<g fill="none" stroke="#0dab76" stroke-width=".21">
<path d="M13.9 38.9v17.8h2.6M206.9 38.9v7.6h5.1M13.9 46.5h2.6M13.9 41.5h2.6M13.9 51.6h2.6M26.6 46.5h10.2M26.6 56.7h10.2M26.6 41.5h10.2M26.6 51.6h10.2M64.7 46.5h10.2M64.7 56.7h10.2M64.7 41.5h10.2"/>
<path d="M64.7 51.6h10.2M120.6 46.5h15.2M120.6 56.7h15.2M120.6 41.5h15.2M120.6 51.6h15.2M194.2 51.6h17.8M196.8 56.7h-2.6v2.5M206.9 56.7h5.1M242.5 46.5h12.7M242.5 56.7h2.5v2.5M16.5 61.8h-2.6v5M26.6 61.8h10.2"/>
<path d="M64.7 61.8h10.2M64.7 66.8h10.2M64.7 71.9h10.2M69.8 77h5.1M72.3 77v2.5M120.6 61.8h15.2M120.6 66.8h15.2M120.6 71.9h15.2M120.6 77h2.5v12.7M13.9 82.1h10.2v2.5M24.1 94.8l5.1 5.1h12.7l2.5 2.5v2.5M29.2 89.7h2.5"/>
<path d="M41.9 89.7h10.1M44.4 89.7v2.5l-2.5 2.6h-12.7l-5.1 5.1M72.3 87.2v2.5M194.2 87.2h17.8M194.2 84.6v15.3M194.2 92.2h5.1M196.8 84.6v2.6M209.5 92.2h2.5M212 97.3h-2.5v20.3M242.5 87.2h10.1M242.5 94.8h10.1M245 94.8v2.5"/>
<path d="M250.1 87.2v10.1M265.3 87.2v7.6h-2.5M270.4 84.6v15.3M273 84.6v2.6h-10.2M24.1 110v2.6h-10.2M29.2 104.9h2.5M41.9 104.9h10.1M194.2 107.5v10.1M245 107.5v2.5h5.1M250.1 102.4v15.2M270.4 107.5v10.1M31.7 137.9v15.3h-5.1"/>
<path d="M57.1 137.9v5.1M118 137.9v2.6M125.7 137.9v2.6M285.7 125.3v2.5M26.6 155.7h20.3M26.6 158.3h20.3M26.6 150.6h2.6v22.9M44.4 143h2.5M44.4 148.1h2.5M54.6 143h5M54.6 148.1h5M57.1 155.7h2.5"/>
<path d="M57.1 158.3h2.5M59.6 145.6h-2.5v5h2.5M95.2 143h7.6M95.2 140.5h7.6M95.2 145.6h7.6M95.2 150.6h7.6M118 148.1v2.5M125.7 148.1v2.5M212 155.7h15.2M212 158.3h15.2M214.5 148.1v5.1h-2.5M247.6 153.2h15.2"/>
<path d="M247.6 155.7h2.5v2.6M59.6 168.4h-2.5v5.1M118 160.8v2.5h-22.8M125.7 160.8v5.1h-30.5M212 163.3h15.2M212 160.8h15.2"/>
</g>
<g fill="#0dab76" stroke="#0dab76" stroke-width=".21">
<circle cx="194.2" cy="87.2" r=".51"/>
<circle cx="194.2" cy="92.2" r=".51"/>
<circle cx="196.8" cy="87.2" r=".51"/>
<circle cx="57.1" cy="143" r=".51"/>
<circle cx="72.3" cy="77" r=".51"/>
<circle cx="13.9" cy="41.5" r=".51"/>
<circle cx="13.9" cy="46.5" r=".51"/>
<circle cx="13.9" cy="51.6" r=".51"/>
<circle cx="265.3" cy="87.2" r=".51"/>
<circle cx="270.4" cy="87.2" r=".51"/>
<circle cx="250.1" cy="87.2" r=".51"/>
<circle cx="245" cy="94.8" r=".51"/>
<circle cx="57.1" cy="148.1" r=".51"/>
<circle cx="44.4" cy="89.7" r=".51"/>
<circle cx="44.4" cy="104.9" r=".51"/>
<circle cx="250.1" cy="110" r=".51"/>
</g>
<text font-size="3.6" fill="#c90d0c" x="22.8" y="158" transform="rotate(-90 22.8 158)">USB</text>
<g font-size="2.9" fill="#808080">
<text x="217.1" y="80.8">U3</text>
<text x="217.1" y="104.9">LMR10515YMF</text>
</g>
<g font-size="2.5" fill="#808080">
<text x="186.6" y="31.3">Power supplys</text>
<text x="82.5" y="36.4">ESP8266-07</text>
<text x="204.4" y="41.5" transform="rotate(-90 204.4 41.5)">+5V</text>
<text x="217.1" y="42.5">U1</text>
<text x="245" y="46.5">HV_OUT</text>
<text x="141.4" y="50.5" transform="rotate(-90 141.4 50.5)">RXDTXD</text>
<text x="194.2" y="51.6">GPIO15</text>
<text x="217.1" y="61.8">HVPS1363</text>
<text x="13.9" y="82.1">GPIO0</text>
<text x="195.5" y="80.8">+5V</text>
<text x="271.7" y="80.8">3V3</text>
<text x="21.1" y="89.7">T1</text>
<text x="47" y="89.7">RTS</text>
<text x="82.5" y="84.6">ESP8266-07</text>
<text x="191.7" y="87.2" transform="rotate(-90 191.7 87.2)">+5V</text>
<text x="246.4" y="85.6">LQH44PSMD</text>
<text x="267.9" y="87.2" transform="rotate(-90 267.9 87.2)">+3V3</text>
<text x="57.6" y="93.4" transform="rotate(-90 57.6 93.4)">RTS</text>
<text x="200.6" y="90.7">R8</text>
<text x="253.9" y="93.3">R9</text>
<text x="258.7" y="90.4">L1</text>
<text x="254.2" y="101.5" transform="rotate(-90 254.2 101.5)">D1</text>
<text x="21.1" y="106.7">T2</text>
<text x="46.9" y="104.9">DTR</text>
<text x="189.5" y="107.1">C3</text>
<text x="248.3" y="103.2" transform="rotate(-90 248.3 103.2)">R10</text>
<text x="265.7" y="107.1">C2</text>
<text x="13.9" y="112.6">RESET</text>
<text x="57.6" y="108.8" transform="rotate(-90 57.6 108.8)">DTR</text>
<text x="8.8" y="125.3">USB to Serial</text>
<text x="191.7" y="122.7">GND</text>
<text x="206.9" y="122.7">GND</text>
<text x="247.6" y="122.7">GND</text>
<text x="267.9" y="122.7">GND</text>
<text x="284.4" y="121.4">GND</text>
<text x="64.7" y="136.7">U4</text>
<text x="283.1" y="132.9">GND</text>
<text x="29.2" y="140.5" transform="rotate(-90 29.2 140.5)">+5V</text>
<text x="54.6" y="140.5" transform="rotate(-90 54.6 140.5)">+5V</text>
<text x="97.5" y="140.5">RXD</text>
<text x="97.8" y="143">TXD</text>
<text x="115.5" y="140.5" transform="rotate(-90 115.5 140.5)">+5V</text>
<text x="123.1" y="140.5" transform="rotate(-90 123.1 140.5)">+5V</text>
<text x="168.8" y="143">Display connector</text>
<text x="13.2" y="148.6">USB-MICROB</text>
<text x="97.8" y="145.6">RTS</text>
<text x="121.6" y="147.6" transform="rotate(-90 121.6 147.6)">LED2</text>
<text x="129.2" y="147.6" transform="rotate(-90 129.2 147.6)">LED1</text>
<text x="237.4" y="149.9">JP2</text>
<text x="41.1" y="151.1" transform="rotate(-90 41.1 151.1)">GNDGND</text>
<text x="97.7" y="150.6">DTR</text>
<text x="116.1" y="150.1" transform="rotate(-90 116.1 150.1)">RX</text>
<text x="123.8" y="150.1" transform="rotate(-90 123.8 150.1)">TX</text>
<text x="212" y="150.6" transform="rotate(-90 212 150.6)">+5V</text>
<text x="218.2" y="155.7">GPIO14</text>
<text x="252.6" y="153.2">HV_OUT</text>
<text x="19.8" y="162">JP1</text>
<text x="218.2" y="158.3">GPIO16</text>
<text x="218.2" y="160.8">GPIO13</text>
<text x="219.6" y="163.3">GPIO2</text>
<text x="247.6" y="163.3">GND</text>
<text x="201.9" y="168.4">JP3</text>
<text x="26.6" y="178.6">GND</text>
<text x="54.6" y="178.6">GND</text>
<text x="64.7" y="176">FT231XQ</text>
</g>
<g font-size="2.1" fill="#808080">
<text x="82.3" y="42.2">REST</text>
<text x="82.3" y="47.3">ADC</text>
<text x="101.5" y="47.3">GPIO3/RXD</text>
<text x="101.8" y="42.2">GPIO1/TXD</text>
<text x="213.6" y="46.2">1</text>
<text x="219.4" y="47.3">VIN</text>
<text x="226.4" y="47.3">HV_OUT</text>
<text x="239.7" y="46.2">11</text>
<text x="82.3" y="52.4">CH_PD</text>
<text x="106.6" y="52.4">GPIO4</text>
<text x="213.6" y="51.3">3</text>
<text x="219.4" y="52.4">EN</text>
<text x="82.3" y="57.5">GPIO16</text>
<text x="106.6" y="57.5">GPIO5</text>
<text x="213.6" y="56.3">7</text>
<text x="219.4" y="57.5">RADJ</text>
<text x="230.3" y="57.5">GND</text>
<text x="239.7" y="56.3">4*5</text>
<text x="82.3" y="62.5">GPIO14/SCLK</text>
<text x="106.6" y="62.5">GPIO0</text>
<text x="82.3" y="67.6">GPIO12/MISO</text>
<text x="106.6" y="67.6">GPIO2</text>
<text x="82.3" y="72.7">GPIO13/MOSI</text>
<text x="82.3" y="77.8">VCC</text>
<text x="102" y="72.7">GPIO15/SS</text>
<text x="108.4" y="77.8">GND</text>
<text x="213.6" y="86.8">5</text>
<text x="219.4" y="87.9">VIN</text>
<text x="231.5" y="87.9">SW</text>
<text x="239.7" y="86.8">1</text>
<text x="213.6" y="91.9">4</text>
<text x="219.4" y="93">EN</text>
<text x="232.3" y="95.5">FB</text>
<text x="239.7" y="94.4">3</text>
<text x="213.6" y="97">2</text>
<text x="219.4" y="98.1">GND</text>
<text x="60" y="142.7">12</text>
<text x="67.1" y="143.8">VCC</text>
<text x="83.3" y="143.8">RXD</text>
<text x="83.5" y="141.3">TXD</text>
<text x="92.4" y="140.1">17</text>
<text x="92.4" y="142.7">1</text>
<text x="60" y="145.2">20</text>
<text x="60" y="147.8">10</text>
<text x="67.1" y="146.3">VCCIO</text>
<text x="67.1" y="148.9">3V3_OUT</text>
<text x="83.5" y="148.9">CTS</text>
<text x="83.5" y="146.3">RTS</text>
<text x="92.4" y="147.8">6</text>
<text x="92.4" y="145.2">19</text>
<text x="24.4" y="155.4">D-</text>
<text x="24.4" y="152.8">VBUS</text>
<text x="24.4" y="150.3">GND*3</text>
<text x="60.2" y="150.3">11</text>
<text x="61.2" y="155.4">9</text>
<text x="67.1" y="151.4">RESET</text>
<text x="83.3" y="154">DSR</text>
<text x="83.4" y="151.4">DTR</text>
<text x="92.4" y="155.4">5</text>
<text x="92.4" y="150.3">18</text>
<text x="92.4" y="152.8">4</text>
<text x="209.3" y="152.8">1</text>
<text x="209.3" y="155.4">2</text>
<text x="244.8" y="155.4">1</text>
<text x="244.8" y="152.8">2</text>
<text x="24.4" y="157.9">D+</text>
<text x="61.2" y="157.9">8</text>
<text x="67.1" y="156.5">USBDM</text>
<text x="67.1" y="159">USBDP</text>
<text x="80.7" y="161.6">CBUS0</text>
<text x="83.1" y="156.5">DCD</text>
<text x="85.6" y="159">RI</text>
<text x="92.4" y="160.5">15</text>
<text x="92.4" y="157.9">2</text>
<text x="209.3" y="157.9">3</text>
<text x="209.3" y="160.5">4</text>
<text x="80.7" y="166.6">CBUS2</text>
<text x="80.7" y="164.1">CBUS1</text>
<text x="92.4" y="165.5">7</text>
<text x="92.4" y="163">14</text>
<text x="209.3" y="163">5</text>
<text x="59.2" y="168.1">3*3</text>
<text x="67.1" y="169.2">GND</text>
<text x="80.7" y="169.2">CBUS3</text>
<text x="92.4" y="168.1">16</text>
</g>
</svg>
